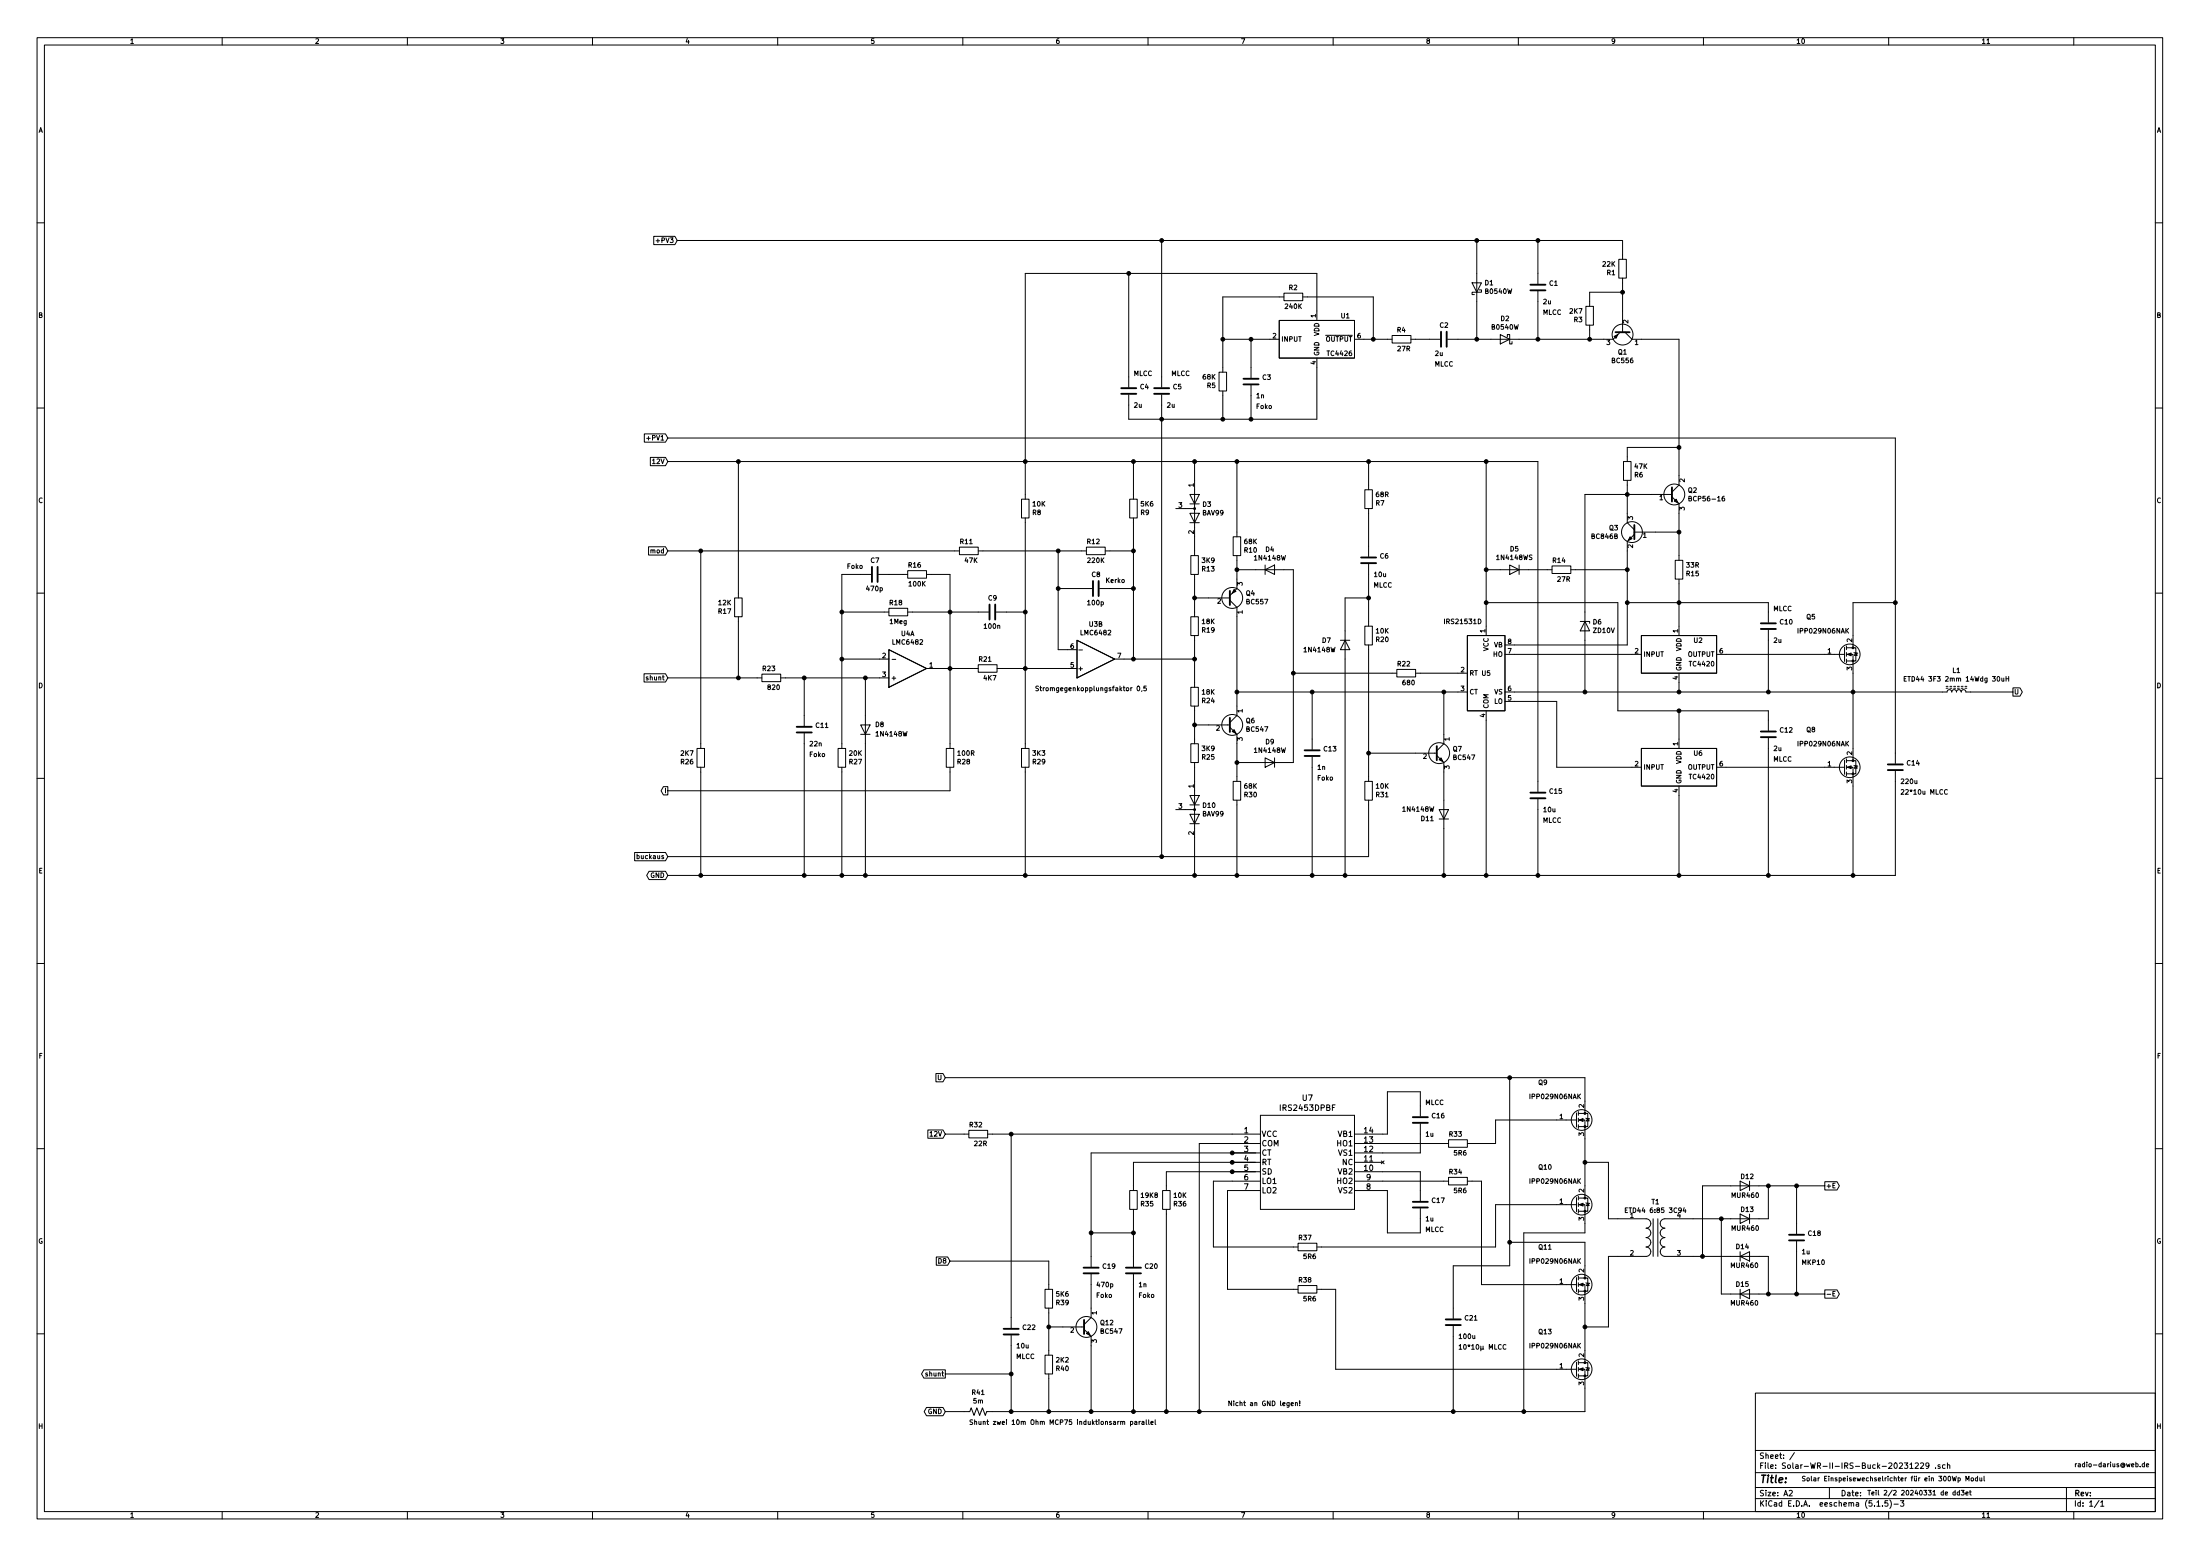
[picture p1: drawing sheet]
<svg xmlns="http://www.w3.org/2000/svg" width="594mm" height="420mm" viewBox="0 0 594 420" stroke-linecap="round" stroke-linejoin="round" font-family="sans-serif">
<g fill="none" stroke="#000" stroke-width=".27">
<path d="M10 10.2h574v400h-574zM12 12.2h570v396h-570zM60 10.2v2M110 10.2v2M160 10.2v2M210 10.2v2M260 10.2v2M310 10.2v2M360 10.2v2M410 10.2v2M460 10.2v2M510 10.2v2"/>
<path d="M536.5 11.8h.8M560 10.2v2M10 60.2h2M176.5 63.8h5.7l.7 1.1-.7 1.2h-5.7zM177.2 65h.9M182.9 64.9h255.2v5.1M304.8 73.8v30.8M313.7 64.9v39.7M346.7 79.2h5.1v2h-5.1zM397.5 76.4h2.5l-1.2 2.5zM398.8 64.9v26.7M399.4 78.3h.6v.6h-2.5v.6h.6"/>
<path d="M415.3 64.9v11.7M415.3 78.7v12.9M437.1 70h2.1v5.1h-2.1zM438.1 75.1v14.6M438.1 78.9h-8.8v3.8M582 60.2h2M330.2 91.6h15.2M337.8 91.6v10.4M345.4 86.5h20.4v10.2h-20.4zM346.7 80.2h-16.5v20.3M351.8 80.2h19v11.4M355.6 96.7v16.5h-50.8v-6.6"/>
<path d="M355.6 86.5v-12.7h-78.7v61M365.8 91.6h10.1M375.9 90.6h5.1v2h-5.1zM381 91.6h7.9M405.1 90.3l2.6 1.3-2.6 1.3zM407 91v-.7h.7v2.6h.6v-.7M428.2 82.7h2.1v5.1h-2.1zM429.3 87.8v3.8M437.5 89.7l-1.9 1.9h-44.7M438.8 89.7l1.9 1.9h12.7v39.4l-1.9 1.9M10 110.2h2M174 117.2h5.7l.6 1.1-.6 1.1h-5.7z"/>
<path d="M174.6 118.4h1M180.3 118.3h331.5v87.9M313.7 106.6v124.7M329.2 100.5h2v5.1h-2zM330.2 105.6v7.6M337.8 104.1v9.1M582 110.2h2M175.6 123.5h4.1l.6 1.1-.6 1.1h-4.1zM180.3 124.6h235v89.2M199.4 124.6v36.9M275.8 134.8h2.1v5.1h-2.1zM276.9 139.9v62.2"/>
<path d="M305.1 134.8h2v5.1h-2zM306.1 124.6v10.2M306.1 139.9v38.1M317.5 137.3h5.1M321.3 136.1h2.5M321.3 133.5h2.5l-1.2 2.6zM321.3 138.6h2.5l-1.2 2.5zM322.6 124.6v25.4M334 124.6v20.3M368.6 132.2h2v5.1h-2zM369.6 124.6v7.6M369.6 137.3v13"/>
<path d="M401.3 124.6v47M438.4 124.6h2v5.1h-2zM439.4 129.7v11.4l1.9 1.9M451.5 134.2l1.9 1.9v15.2M451.5 133.5h-23.5v53.4M453.4 120.8h-14v3.8M456.1 134.6h.5l.1-.5-.6-.1v1.3h.4l.3-.5-.3-.2M465.6 134l-.5 .3-.1 .7 .3 .3 .4-.2v-.4l-.2-.2-.5 .2M175.1 147.6h4.6l.6 1.2-.6 1.1h-4.6zM180.3 148.8h78.8M189.2 148.8v53.3M235.2 155.1h-7.9v47"/>
<path d="M237.2 155.1h7.9M245.1 154.1h5.1v2h-5.1zM250.2 155.1h6.3v47M259.1 147.7h5.1v2.1h-5.1zM264.2 148.8h29.2M285.7 148.8v26.6h5.1M285.7 158.9h9.2M293.4 147.7h5v2.1h-5zM296.9 158.9h9.2M298.4 148.8h7.7M321.3 141.1h2.5M321.6 150h2v5.1h-2z"/>
<path d="M322.6 155.1v11.4M333 144.9h2v5.1h-2zM334 150v8.9l-1.9 1.9M334 153.8h15.2v52.1h-15.2M341.6 153.8l2.6-1.2v2.5zM341.6 152.6v2.5M369.6 152.3v16.8M401.3 153.8h17.8M407.7 152.6l2.5 1.2-2.5 1.3zM410.2 152.6v2.5M419.1 152.8h5.1v2.1h-5.1zM424.2 153.8h15.2"/>
<path d="M441.3 144.3l-1.9 1.9v28h-33M441.3 143.7h12.1M452.4 151.3h2v5.1h-2zM453.4 156.4v15.2M10 160.2h2M198.4 161.5h2v5h-2zM199.4 166.5v16.5M227.3 178h12.7M227.3 165.3h12.7M240 164.3h5.1v2h-5.1zM240 175.4l10.2 5.1-10.2 5.1zM240.9 178h1"/>
<path d="M245.1 165.3h21.9M264.2 179.5h5v2h-5zM269 165.3h7.9M290.8 172.9l10.2 5.1-10.2 5zM291.3 175.5h1M301 178h21.6M321.6 166.5h2v5.1h-2zM322.6 161.5h9.5M322.6 171.6v14M332.1 162.1l1.9 1.9v29.2l-1.9 1.9M361.9 172.9h2.6M363.2 172.9l1.3 2.5h-2.6z"/>
<path d="M368.6 169.1h2v5.1h-2zM369.6 174.2v36.8M369.6 161.5h-6.4v74.9M396.2 171.6h10.2v20.3h-10.2zM401.3 162.7h35.6v29.2h40.6v5.4M406.4 176.7h36.8M426.7 167.8h2.6v.5M428 167.8l1.3 2.5h-2.6zM439.4 162.7h38.1v5.4M443.2 171.6h20.3v10.2h-20.3zM463.5 176.7h34.6M477.5 170.1v16.8"/>
<path d="M498.1 174.8v3.8M498.6 176.7h1.8v28.7M498.6 174.9h2.5v3.6h-2.5M498.6 174.4v1M498.6 176.2v1M498.6 178v1M500.6 176.2l1 .2M501.1 176.3l.4 .7h-.7zM511.8 162.7h-11.4v12.2M582 160.2h2M173.9 181.9h5.8l.6 1.1-.6 1.2h-5.8zM180.3 183h25.4"/>
<path d="M205.7 182h5.1v2.1h-5.1zM210.8 183h29.2M217.2 183v13M217.2 198v38.4M232.4 195.7h2.5l-1.2 2.6zM232.4 198.3h2.5M233.7 183v53.4M250.2 180.5h14M269.2 180.5h21.6M305.4 185.7v.8M305.7 185.7l-.3 .2M307.2 185.4l.1-.1a.62 .62 0 0 1 .5 .6 .62 .62 0 0 1-.6 .6l-.2-.5z"/>
<path d="M308.4 186.5l-.1 .2M309.5 185.3h-.6v.6h.6v.5h-.6M321.6 185.6h2v5.1h-2zM322.6 195.7h9.5M322.6 190.7v10.1M332.1 196.4l1.9 1.9v12.7M334 186.9h62.2M349.2 181.8h28M354.3 186.9v15.5M377.2 180.8h5.1v2h-5.1zM382.3 181.8h13.9M389.9 186.9v13.9l-1.9 1.9"/>
<path d="M401.3 191.9v44.5M406.4 186.9h119.4l.2-.5 .3-.2 .6 .2 .1 .5 .2-.5 .4-.2 .5 .2 .2 .5 .2-.5 .4-.2 .5 .2 .2 .5 .2-.5 .3-.2 .6 .2 .2 .5h12.7M406.4 189.4h14v17.8h22.8M453.4 181.8v5.1M453.4 191.9v10.2M477.5 199.3v37.1M514.2 183.3h.4M514.8 182.7h-.6v1.2h.6M515.2 182.7h.7M525.5 185.8h.5M525.5 185.3h.5M526.5 185.8h.5"/>
<path d="M526.5 185.3h.5M527.6 185.8h.5M527.6 185.3h.5M528.6 185.8h.5M528.6 185.3h.5M529.6 185.8h.5M529.6 185.3h.5M530.6 185.8h.5M530.6 185.3h.5M540.6 183.1v.8l.5-.1M541.1 183.1v.8M541.7 183.3h.7"/>
<path d="M541.7 182.7v1.2M542.4 182.7v1.2M543.6 185.7h1.9l.6 1.2-.6 1.1h-1.9zM10 210.2h2M179.1 212.4h1.2v2.2h-1.2l-.6-1.1zM188.2 202.1h2v5.1h-2zM189.2 207.2v29.2M226.3 202.1h2v5.1h-2zM227.3 207.2v29.2M255.5 202.1h2.1v5.1h-2.1zM256.5 207.2v6.3h-76.2M275.8 202.1h2.1v5.1h-2.1z"/>
<path d="M276.9 207.2v29.2M317.5 218.6h5.1M321.3 217.3h2.5M321.3 214.8h2.5l-1.2 2.5zM321.3 219.9h2.5l-1.2 2.5zM321.6 200.8h2v5.1h-2zM322.6 205.9v30.5M333 211h2v5.1h-2zM334 216.1v20.3M341.6 204.6l2.6 1.3-2.6 1.3zM344.2 204.6v2.6M354.3 204.4v32"/>
<path d="M368.6 211h2v5.1h-2zM369.6 216.1v15.2h-189.3M369.6 203.4h18.4M388 204l1.9 1.9v30.5M388.6 218.6h2.6l-1.3 2.5zM415.3 215.8v20.6M443.2 202.1h20.3v10.2h-20.3zM453.4 212.3v24.1M463.5 207.2h34.6M498.1 205.3v3.8M498.6 207.2h1.8v29.2M498.6 205.4h2.5v3.6h-2.5"/>
<path d="M498.6 204.9v1M498.6 206.7v1M498.6 208.4v1.1M500.6 206.7l1 .2M501.1 206.8l.4 .6h-.7zM511.8 208.2v28.2h-331.5M525.9 213.3a.56 .56 0 0 0-.8 .5 .56 .56 0 0 0 .8 .5M582 210.2h2M171.4 230.2h8.3l.6 1.1-.6 1.1h-8.3zM175.3 235.3h4.4l.6 1.1-.6 1.1h-4.4l-.7-1.1zM321.3 222.4h2.5M388.6 221.1h2.6"/>
<path d="M10 260.2h2M582 260.2h2M252.7 289.9h1.9l.7 1.1-.7 1.1h-1.9zM255.3 291h172.7v9.7M407.7 291v50.8h-15.3v14.2M10 310.2h2M250.5 305.1h4.1l.7 1.1-.7 1.2h-4.1zM255.3 306.2h6.3M261.6 305.2h5.1v2.1h-5.1zM266.7 306.2h73.7M273 306.2v52.4M340.4 313.9h-34.3v7.6"/>
<path d="M340.4 311.3h-45.8v30.8M340.4 318.9h-12.7v17.8h22.8M340.4 301.2h25.4v25.4h-25.4zM340.4 316.4h-25.4v5.1M340.4 308.8h-16.6v72.4M365.8 318.9h25.4M365.8 316.4h17.7v7.9M365.8 313.9h7.6M365.8 308.8h25.4M373 313.5l.8 .7M373.8 313.5l-.8 .7M383.5 301.4v-6.6h-8.9v11.4h-8.8"/>
<path d="M383.5 303.4v7.9h-17.7M391.2 317.9h5v2.1h-5zM391.2 307.8h5v2h-5zM396.2 318.9h3.8v28h25.7M425.7 300.5v3.8M425.7 302.4h-21.8v6.4h-7.7M426.2 302.4h1.8v21.1M426.2 300.7h2.6v3.5h-2.6M426.2 300.1v1.1M426.2 301.9v1M426.2 303.7v1M428 313.9h6.3v15.2h10.2a1.27 1.27 0 0 1 1.3 1.3 1.27 1.27 0 0 1-1.3 1.2 1.27 1.27 0 0 1 1.3 1.3 1.27 1.27 0 0 1-1.3 1.3 1.27 1.27 0 0 1 1.3 1.2 1.27 1.27 0 0 1-1.3 1.3 1.27 1.27 0 0 1 1.3 1.3 1.27 1.27 0 0 1-1.3 1.3h-10.2v19h-6.3"/>
<path d="M428.2 301.9l1.1 .3M428.8 302l.3 .7h-.7zM469.9 318.9l2.5 1.3-2.5 1.3zM472.4 318.9v2.6M492.8 319.1h3.3l.6 1.1-.6 1.1h-3.3zM582 310.2h2M252.8 339.4h3.1l.6 1.1-.6 1.1h-3.1zM294.6 332.9h11.5M305.1 321.5h2v5.1h-2zM306.1 326.6v15.5M313.9 321.5h2.1v5.1h-2.1zM315 326.6v54.6"/>
<path d="M340.4 321.5h-8.9v26.6h19M350.5 335.7h5.1v2h-5.1zM365.8 321.5h8.8v11.4h8.9v-6.6M407.7 335.4h20.3v9.7M425.7 323.4v3.8M425.7 325.3h-21.8v11.4h-48.3M426.2 325.3h1.8v7.6h-16.5v48.3M426.2 323.5h2.6v3.6h-2.6M426.2 323v1M426.2 324.8v1M426.2 326.6v1M428.2 324.8l1.1 .2"/>
<path d="M428.8 324.9l.3 .6h-.7zM438.9 326.8h.4M439.5 326.2h-.6v1.2h.6M446.4 329.1v10.2M447.7 329.1v10.2M454.8 326.1l-.3 .9h.8M455.1 326.6v.8M464.8 329.1v20.3h28M469.9 327.8l2.5 1.3-2.5 1.3zM469.9 339.3l2.5-1.3v2.5zM469.9 338v2.5M472.4 327.8v2.6"/>
<path d="M477.5 320.2v8.9h-27.9a1.27 1.27 0 0 0-1.3 1.3 1.27 1.27 0 0 0 1.3 1.2 1.27 1.27 0 0 0-1.3 1.3 1.27 1.27 0 0 0 1.3 1.3 1.27 1.27 0 0 0-1.3 1.2 1.27 1.27 0 0 0 1.3 1.3 1.27 1.27 0 0 0-1.3 1.3 1.27 1.27 0 0 0 1.3 1.3h27.9v10.1M485.1 320.2v13M485.1 335.2v14.2M492.8 320.2h-33.1v19.1M256.5 340.5h26.7v7.6M282.2 348.1h2v5.1h-2zM283.2 358.3h9.5M283.2 353.2v12.7M292.7 358.9l1.9 1.9v20.4M294.6 344.1v11.7l-1.9 1.9M306.1 344.1v37.1M350.5 347.1h5.1v2.1h-5.1z"/>
<path d="M355.6 348.1h5.1v21.6h65M392.4 358.1v23.1M425.7 345v3.8M426.2 346.9h1.8v21.1M426.2 345.1h2.6v3.6h-2.6M426.2 344.6v1M426.2 346.4v1M426.2 348.1v1.1M428.2 346.4l1.1 .2M428.8 346.5l.3 .6h-.7zM469.9 349.4l2.5-1.3v2.6zM469.9 348.1v2.6"/>
<path d="M492.8 348.3h3.3l.6 1.1-.6 1.1h-3.3zM493.4 349.5h1M494.9 349.3h.5M495.6 348.7h-.7v1.3h.7M10 360.2h2M249.5 369.9h5.8v2.2h-5.8l-.7-1.1zM255.3 371h17.7M273 360.6v20.6M282.2 365.9h2v5.1h-2zM283.2 371v10.2M348.6 379.1l.6-.1v-.2l-.6 .1 .1 .6h.5M349.8 378.9l.5-.1v.8"/>
<path d="M349.8 378.7v.9M351 379.4v.2M351 378.3v.8M405.4 363.2a.56 .56 0 0 0-.8 .5 .56 .56 0 0 0 .8 .5M406.7 363.2a.56 .56 0 0 0-.8 .5 .56 .56 0 0 0 .8 .5M425.7 367.8v3.8M426.2 369.7h1.8v11.5h-161.6l-.3 1-.8-2-.8 2-.7-2-.8 2-.7-2-.4 1h-6.6M426.2 368h2.6v3.5h-2.6M426.2 367.5v1M426.2 369.2v1M426.2 371v1M428.2 369.2l1.1 .3"/>
<path d="M428.8 369.4l.3 .6h-.7zM474 376.2h108v32h-108zM582 360.2h2M250.2 380.1h4.4l.7 1.1-.7 1.1h-4.4l-.6-1.1zM302.6 383.9h.5l.1 .7M303.2 384l.5-.1v.7M305.3 383.9l.3-.1 .3 .2-.1 .6h-.5M305.3 383.8v1.3M306.4 383.9h.5l.1 .7M307 384.1l-.6 .2v.3h.6M307.6 383.8v.8M307.9 383.8l-.3 .2"/>
<path d="M308.4 383.9h.5v.7M308.9 384.1l-.6 .2 .2 .3h.4M309.5 383.4v1.1l.2 .1M310.2 383.4v1.1l.2 .1M310.8 384.2l.6-.1-.1-.2-.5 .1v.6h.5M311.9 383.4v1.1l.2 .1M474 397.7h108M474 391.7h108M484.6 392.2l-1.3 2M514.2 395h1l-.5 .6 .4 .1v.7h-.9M515.7 395.4l.5-.4v1.5M515.7 396.5h.9"/>
<path d="M517.2 395.2l.6-.2 .2 .4-.9 1.1h.9M518.6 395.2l.6-.2 .3 .4-1 1.1h1M520.9 395.6l-.3 .4-.4-.1-.1-.7 .5-.2 .3 .3-.2 1.1-.5 .1M522.7 396.4v.1M523.9 395.6l-.4-.1-.2 .2 .1 .3 .5 .1v.3h-.6M525.2 395.6l-.4-.1-.3 .3 .1 .6h.6M525.9 395.6h.5l.1 .9M525.9 395v1.5M527.2 398.6l.3 1.3 .2-.9 .3 .9 .3-1.3M528.8 399.1h.3l.3 .2-.2 .5h-.4M528.8 399.1v1.2M530.9 399.9v-1.3l.4 .9 .4-.9v1.3"/>
<path d="M532.3 399.2h.6l-.1 .6h-.5zM534 399.1h-.3l-.3 .2 .1 .5h.5M534 398.6v1.3M534.6 399.1l.1 .7h.5M535.2 399.1v.8M535.8 398.6v1.1l.1 .2M577.9 396v.1M579.1 395.3l-.4-.1-.2 .3 .1 .5h.5M579.1 394.8v1.3M579.6 395.6l.6-.1v-.2l-.6 .1 .1 .6h.5M60 408.2v2M110 408.2v2"/>
<path d="M160 408.2v2M210 408.2v2M260 408.2v2M310 408.2v2M360 408.2v2M410 408.2v2M460 408.2v2M474 404.7h108M474 401.7h108M483.1 402.6l.6-.2 .3 .5-.9 1h.9M494 401.7v3M506.8 405.7l.5-.5v1.5"/>
<path d="M506.8 406.7h.9M508.3 406.6v.1M509.8 405.2h-.8v.7h.7l.1 .7h-.8M510 408.2v2M510.3 405a1.71 1.71 0 0 1 0 2.3M511.5 406.2h1.1M513.2 405.2h.9l-.5 .6 .4 .1v.7h-.8M528 402.9h-.4l-.2 .2 .1 .5h.5M528 402.4v1.3M529.1 402.9h-.3l-.3 .2 .1 .5h.5M529.1 402.4v1.3M529.6 402.4h.8l-.5 .5 .4 .1v.6h-.7"/>
<path d="M530.9 403.3l.6-.1-.1-.3-.5 .1v.6h.5M531.8 402.9h.5M532 402.4v1.1l.3 .2M536.5 409.7h.8M558 401.7v6.5M560 408.2v2M566.8 405.1l-1.2 2M567.3 405.7l.4-.5v1.5M567.3 406.7h.8"/>
<circle cx="438.1" cy="90.3" r="2.82"/>
<circle cx="452.1" cy="133.5" r="2.82"/>
<circle cx="440.7" cy="143.7" r="2.82"/>
<circle cx="332.7" cy="161.5" r="2.82"/>
<circle cx="499.5" cy="176.7" r="2.79"/>
<circle cx="332.7" cy="195.7" r="2.82"/>
<circle cx="388.6" cy="203.4" r="2.82"/>
<circle cx="499.5" cy="207.2" r="2.79"/>
<circle cx="427.1" cy="302.4" r="2.79"/>
<circle cx="427.1" cy="325.3" r="2.79"/>
<circle cx="293.4" cy="358.3" r="2.82"/>
<circle cx="427.1" cy="346.9" r="2.79"/>
<circle cx="427.1" cy="369.7" r="2.79"/>
</g>
<g fill="none" stroke="#000" stroke-width=".51">
<path d="M413.3 78.4h4M413.3 76.9h4M389.1 89.6v4M390.7 89.6v4M436.2 89.7h3.9M302.8 106.3h4M302.8 104.8h4M311.7 106.3h4M311.7 104.8h4M335.8 103.8h4.1M335.8 102.3h4.1M451.5 131.6v3.8"/>
<path d="M235.5 153.1v4M237 153.1v4M295.1 156.9v4.1M296.7 156.9v4.1M332.1 159.6v3.8M367.5 152.1h4.1M367.5 150.5h4.1M441.3 141.8v3.8M267.2 163.2v4.1M268.7 163.2v4.1M475.5 169.8h4.1M475.5 168.3h4.1"/>
<path d="M215.1 197.8h4.1M215.1 196.3h4.1M332.1 193.8v3.9M475.5 199.1h4.1M475.5 197.5h4.1M352.3 204.1h4.1M352.3 202.6h4.1M388 201.5v3.8M413.3 215.6h4M413.3 214h4M509.8 207.9h4M509.8 206.4h4"/>
<path d="M381.5 303.2h4.1M381.5 301.7h4.1M381.5 326.1h4.1M381.5 324.5h4.1M483.1 334.9h4.1M483.1 333.4h4.1M271 358.8h4.1M292.6 343.8h4.1M292.6 342.3h4.1M292.7 356.4v3.8M304 343.8h4.1M304 342.3h4.1"/>
<path d="M390.4 357.8h4.1M390.4 356.3h4.1M271 360.3h4.1"/>
</g>
<g fill="#000" stroke="#000" stroke-width=".27">
<path d="M435.9 90.8l1-.5-.5 1.1zM452.1 135.3l.5-.5 .5 1zM333.2 159.2l.6 .5-1.1 .5zM440.2 144.9l.5 .6-1 .5zM498.9 176.7l1-.4v.8zM332.7 197.5l.5-.5 .6 1zM388.6 205.1l.5-.5 .5 1.1zM498.9 207.2l1-.4v.8zM426.5 302.4l1-.4v.8zM426.5 325.3l1-.4v.8zM426.5 346.9l1-.4v.8zM293.9 359.6l.5 1-1-.5z"/>
<path d="M426.5 369.7l1-.3v.7z"/>
<circle cx="304.8" cy="73.8" r=".51"/>
<circle cx="313.7" cy="64.9" r=".51"/>
<circle cx="398.8" cy="64.9" r=".51"/>
<circle cx="415.3" cy="64.9" r=".51"/>
<circle cx="438.1" cy="78.9" r=".51"/>
<circle cx="330.2" cy="91.6" r=".51"/>
<circle cx="337.8" cy="91.6" r=".51"/>
<circle cx="370.8" cy="91.6" r=".51"/>
<circle cx="398.8" cy="91.6" r=".51"/>
<circle cx="415.3" cy="91.6" r=".51"/>
<circle cx="429.3" cy="91.6" r=".51"/>
<circle cx="313.7" cy="113.2" r=".51"/>
<circle cx="330.2" cy="113.2" r=".51"/>
<circle cx="337.8" cy="113.2" r=".51"/>
<circle cx="199.4" cy="124.6" r=".51"/>
<circle cx="276.9" cy="124.6" r=".51"/>
<circle cx="306.1" cy="124.6" r=".51"/>
<circle cx="322.6" cy="124.6" r=".51"/>
<circle cx="322.6" cy="137.3" r=".25"/>
<circle cx="334" cy="124.6" r=".51"/>
<circle cx="369.6" cy="124.6" r=".51"/>
<circle cx="401.3" cy="124.6" r=".51"/>
<circle cx="439.4" cy="133.5" r=".51"/>
<circle cx="453.4" cy="120.8" r=".51"/>
<circle cx="189.2" cy="148.8" r=".51"/>
<circle cx="285.7" cy="158.9" r=".51"/>
<circle cx="285.7" cy="148.8" r=".51"/>
<circle cx="306.1" cy="158.9" r=".51"/>
<circle cx="306.1" cy="148.8" r=".51"/>
<circle cx="334" cy="153.8" r=".51"/>
<circle cx="401.3" cy="153.8" r=".51"/>
<circle cx="439.4" cy="153.8" r=".51"/>
<circle cx="453.4" cy="143.7" r=".51"/>
<circle cx="227.3" cy="165.3" r=".51"/>
<circle cx="227.3" cy="178" r=".51"/>
<circle cx="256.5" cy="165.3" r=".51"/>
<circle cx="276.9" cy="165.3" r=".51"/>
<circle cx="306.1" cy="178" r=".51"/>
<circle cx="322.6" cy="161.5" r=".51"/>
<circle cx="322.6" cy="178" r=".51"/>
<circle cx="369.6" cy="161.5" r=".51"/>
<circle cx="401.3" cy="162.7" r=".51"/>
<circle cx="439.4" cy="162.7" r=".51"/>
<circle cx="453.4" cy="162.7" r=".51"/>
<circle cx="500.4" cy="178.5" r=".25"/>
<circle cx="500.4" cy="174.9" r=".25"/>
<circle cx="511.8" cy="162.7" r=".51"/>
<circle cx="199.4" cy="183" r=".51"/>
<circle cx="217.2" cy="183" r=".51"/>
<circle cx="233.7" cy="183" r=".51"/>
<circle cx="256.5" cy="180.5" r=".51"/>
<circle cx="276.9" cy="180.5" r=".51"/>
<circle cx="322.6" cy="195.7" r=".51"/>
<circle cx="334" cy="186.9" r=".51"/>
<circle cx="349.2" cy="181.8" r=".51"/>
<circle cx="354.3" cy="186.9" r=".51"/>
<circle cx="389.9" cy="186.9" r=".51"/>
<circle cx="428" cy="186.9" r=".51"/>
<circle cx="453.4" cy="191.9" r=".51"/>
<circle cx="453.4" cy="186.9" r=".51"/>
<circle cx="477.5" cy="186.9" r=".51"/>
<circle cx="500.4" cy="186.9" r=".51"/>
<circle cx="322.6" cy="218.6" r=".25"/>
<circle cx="334" cy="205.9" r=".51"/>
<circle cx="369.6" cy="203.4" r=".51"/>
<circle cx="500.4" cy="205.4" r=".25"/>
<circle cx="500.4" cy="209" r=".25"/>
<circle cx="189.2" cy="236.4" r=".51"/>
<circle cx="217.2" cy="236.4" r=".51"/>
<circle cx="227.3" cy="236.4" r=".51"/>
<circle cx="233.7" cy="236.4" r=".51"/>
<circle cx="276.9" cy="236.4" r=".51"/>
<circle cx="313.7" cy="231.3" r=".51"/>
<circle cx="322.6" cy="236.4" r=".51"/>
<circle cx="334" cy="236.4" r=".51"/>
<circle cx="354.3" cy="236.4" r=".51"/>
<circle cx="363.2" cy="236.4" r=".51"/>
<circle cx="389.9" cy="236.4" r=".51"/>
<circle cx="401.3" cy="236.4" r=".51"/>
<circle cx="415.3" cy="236.4" r=".51"/>
<circle cx="453.4" cy="236.4" r=".51"/>
<circle cx="477.5" cy="236.4" r=".51"/>
<circle cx="500.4" cy="236.4" r=".51"/>
<circle cx="407.7" cy="291" r=".51"/>
<circle cx="273" cy="306.2" r=".51"/>
<circle cx="332.7" cy="316.4" r=".51"/>
<circle cx="332.7" cy="311.3" r=".51"/>
<circle cx="332.7" cy="313.9" r=".51"/>
<circle cx="428" cy="313.9" r=".51"/>
<circle cx="428" cy="304.2" r=".25"/>
<circle cx="428" cy="300.7" r=".25"/>
<circle cx="294.6" cy="332.9" r=".51"/>
<circle cx="306.1" cy="332.9" r=".51"/>
<circle cx="407.7" cy="335.4" r=".51"/>
<circle cx="428" cy="327.1" r=".25"/>
<circle cx="428" cy="323.5" r=".25"/>
<circle cx="459.7" cy="339.3" r=".51"/>
<circle cx="464.8" cy="329.1" r=".51"/>
<circle cx="477.5" cy="320.2" r=".51"/>
<circle cx="485.1" cy="320.2" r=".51"/>
<circle cx="283.2" cy="358.3" r=".51"/>
<circle cx="428" cy="358.3" r=".51"/>
<circle cx="428" cy="348.7" r=".25"/>
<circle cx="428" cy="345.1" r=".25"/>
<circle cx="477.5" cy="349.4" r=".51"/>
<circle cx="485.1" cy="349.4" r=".51"/>
<circle cx="273" cy="371" r=".51"/>
<circle cx="428" cy="368" r=".25"/>
<circle cx="428" cy="371.5" r=".25"/>
<circle cx="273" cy="381.2" r=".51"/>
<circle cx="283.2" cy="381.2" r=".51"/>
<circle cx="294.6" cy="381.2" r=".51"/>
<circle cx="306.1" cy="381.2" r=".51"/>
<circle cx="315" cy="381.2" r=".51"/>
<circle cx="323.8" cy="381.2" r=".51"/>
<circle cx="392.4" cy="381.2" r=".51"/>
<circle cx="411.5" cy="381.2" r=".51"/>
</g>
<text font-size="2.8" x="475" y="400.4">Title:</text>
<g font-size="2.1">
<text x="346" y="299.9">IRS2453DPBF</text>
<text x="351.7" y="297.2">U7</text>
<text x="336" y="306">1</text>
<text x="368.4" y="306">14</text>
<text x="336" y="308.5">2</text>
<text x="336" y="311.1">3</text>
<text x="340.6" y="307">VCC</text>
<text x="340.6" y="309.5">COM</text>
<text x="361.2" y="309.5">HO1</text>
<text x="361.4" y="307">VB1</text>
<text x="368.4" y="311.1">12</text>
<text x="368.4" y="308.5">13</text>
<text x="336" y="313.6">4</text>
<text x="336" y="316.1">5</text>
<text x="340.6" y="312.1">CT</text>
<text x="340.6" y="314.6">RT</text>
<text x="340.6" y="317.1">SD</text>
<text x="361.4" y="317.1">VB2</text>
<text x="361.6" y="312.1">VS1</text>
<text x="362.5" y="314.6">NC</text>
<text x="368.4" y="316.1">10</text>
<text x="368.4" y="313.6">11</text>
<text x="336" y="318.7">6</text>
<text x="336" y="321.2">7</text>
<text x="340.6" y="319.7">LO1</text>
<text x="340.6" y="322.2">LO2</text>
<text x="361.2" y="319.7">HO2</text>
<text x="361.6" y="322.2">VS2</text>
<text x="369" y="321.2">8</text>
<text x="369" y="318.7">9</text>
<text x="475" y="393.9">Sheet: /</text>
<text x="475" y="396.6">File: Solar-WR-II-IRS-Buck-20231229 .sch</text>
<text x="475" y="406.8">KiCad E.D.A. eeschema (5.1.5)-3</text>
<text x="475" y="404">Size: A2</text>
<text x="497" y="404">Date:</text>
<text x="560" y="404">Rev:</text>
<text x="560" y="406.8">Id: 1/1</text>
</g>
<g font-size="1.8">
<text x="35" y="11.8">1</text>
<text x="85" y="11.8">2</text>
<text x="135" y="11.8">3</text>
<text x="185" y="11.8">4</text>
<text x="235" y="11.8">5</text>
<text x="285" y="11.8">6</text>
<text x="335" y="11.8">7</text>
<text x="385" y="11.8">8</text>
<text x="435" y="11.8">9</text>
<text x="485" y="11.8">10</text>
<text x="535" y="11.8">11</text>
<text x="10.4" y="35.8">A</text>
<text x="582.4" y="35.8">A</text>
<text x="177.7" y="65.6">+PV3</text>
<text x="432.8" y="72">22K</text>
<text x="401" y="77">D1</text>
<text x="418.4" y="77.2">C1</text>
<text x="433.9" y="74.3">R1</text>
<text x="347.1" y="83.4">240K</text>
<text x="348.1" y="78.3">R2</text>
<text x="401.2" y="79.3">B0540W</text>
<text x="416.8" y="82.1">2u</text>
<text x="10.4" y="85.8">B</text>
<text x="355.3" y="85.7" transform="rotate(-90 355.3 85.7)">1</text>
<text x="362.2" y="85.9">U1</text>
<text x="377.3" y="89.8">R4</text>
<text x="388.8" y="88.5">C2</text>
<text x="403" y="89">B0540W</text>
<text x="405.3" y="86.7">D2</text>
<text x="416.6" y="85">MLCC</text>
<text x="423.9" y="84.7">2K7</text>
<text x="425" y="87">R3</text>
<text x="439.7" y="87.3" transform="rotate(-90 439.7 87.3)">2</text>
<text x="582.4" y="85.8">B</text>
<text x="343.7" y="91.4">2</text>
<text x="345.9" y="92.2">INPUT</text>
<text x="356.2" y="90.8" transform="rotate(-90 356.2 90.8)">VDD</text>
<text x="358" y="92.2">OUTPUT</text>
<text x="366.5" y="91.4">6</text>
<text x="377.4" y="94.8">27R</text>
<text x="433.9" y="93.1">3</text>
<text x="437" y="95.7">Q1</text>
<text x="441.5" y="93.1">1</text>
<text x="306.1" y="101.5">MLCC</text>
<text x="316.2" y="101.5">MLCC</text>
<text x="355.3" y="98.4" transform="rotate(-90 355.3 98.4)">4</text>
<text x="356.2" y="96.2" transform="rotate(-90 356.2 96.2)">GND</text>
<text x="358.6" y="96.1">TC4426</text>
<text x="387.3" y="99">MLCC</text>
<text x="387.6" y="96.1">2u</text>
<text x="435.4" y="98">BC556</text>
<text x="307.9" y="105.1">C4</text>
<text x="316.8" y="105.1">C5</text>
<text x="324.9" y="102.5">68K</text>
<text x="326" y="104.8">R5</text>
<text x="339.3" y="107.5">1n</text>
<text x="340.9" y="102.6">C3</text>
<text x="306.3" y="110.1">2u</text>
<text x="315.2" y="110.1">2u</text>
<text x="339.1" y="110.4">Foko</text>
<text x="175.2" y="118.9">+PV1</text>
<text x="176.4" y="125.3">12V</text>
<text x="322.3" y="131.5" transform="rotate(-90 322.3 131.5)">1</text>
<text x="441.4" y="128.9">R6</text>
<text x="441.5" y="126.6">47K</text>
<text x="454.9" y="130.2" transform="rotate(-90 454.9 130.2)">2</text>
<text x="10.4" y="135.8">C</text>
<text x="278.9" y="136.7">10K</text>
<text x="308.1" y="136.7">5K6</text>
<text x="318.3" y="137.1">3</text>
<text x="324.8" y="136.8">D3</text>
<text x="371.6" y="136.5">R7</text>
<text x="371.6" y="134.2">68R</text>
<text x="448.1" y="135">1</text>
<text x="454.9" y="137.8" transform="rotate(-90 454.9 137.8)">3</text>
<text x="455.9" y="133">Q2</text>
<text x="456.8" y="135.3">BCP56-16</text>
<text x="582.4" y="135.8">C</text>
<text x="278.8" y="139.1">R8</text>
<text x="308.1" y="139.1">R9</text>
<text x="324.7" y="139.2">BAV99</text>
<text x="434.6" y="143.2">Q3</text>
<text x="440.9" y="140.4" transform="rotate(-90 440.9 140.4)">3</text>
<text x="175.8" y="149.4">mod</text>
<text x="259.3" y="146.9">R11</text>
<text x="293.6" y="146.9">R12</text>
<text x="322.3" y="144.2" transform="rotate(-90 322.3 144.2)">2</text>
<text x="336.1" y="149.2">R10</text>
<text x="336.1" y="146.9">68K</text>
<text x="341.8" y="149">D4</text>
<text x="407.8" y="148.9">D5</text>
<text x="429.9" y="145.5">BC846B</text>
<text x="440.9" y="148" transform="rotate(-90 440.9 148)">2</text>
<text x="443.7" y="145.2">1</text>
<text x="228.6" y="153.6">Foko</text>
<text x="235.2" y="152">C7</text>
<text x="245.4" y="153.3">R16</text>
<text x="260.6" y="152">47K</text>
<text x="293.8" y="152">220K</text>
<text x="294.8" y="155.8">C8</text>
<text x="324.6" y="154.3">R13</text>
<text x="324.6" y="152">3K9</text>
<text x="339" y="151.3">1N4148W</text>
<text x="371.2" y="155.8">10u</text>
<text x="372.7" y="150.8">C6</text>
<text x="404.4" y="151.2">1N4148WS</text>
<text x="419.4" y="152">R14</text>
<text x="455.4" y="155.6">R15</text>
<text x="455.4" y="153.3">33R</text>
<text x="234.1" y="159.6">470p</text>
<text x="245.5" y="158.3">100K</text>
<text x="298.4" y="157.4">Kerko</text>
<text x="335.5" y="158.1" transform="rotate(-90 335.5 158.1)">3</text>
<text x="336.5" y="160.8">Q4</text>
<text x="370.8" y="158.7">MLCC</text>
<text x="420.6" y="157.1">27R</text>
<text x="194.1" y="165.7">R17</text>
<text x="194.1" y="163.4">12K</text>
<text x="240.3" y="163.4">R18</text>
<text x="266.9" y="162.1">C9</text>
<text x="293.8" y="163.4">100p</text>
<text x="328.8" y="163">2</text>
<text x="335.5" y="165.8" transform="rotate(-90 335.5 165.8)">1</text>
<text x="336.7" y="163.2">BC557</text>
<text x="478.8" y="165">MLCC</text>
<text x="487.9" y="167.2">Q5</text>
<text x="240.3" y="168.5">1Meg</text>
<text x="243.4" y="171.7">U4A</text>
<text x="265.9" y="169.8">100n</text>
<text x="292" y="171.5">LMC6482</text>
<text x="294.2" y="169.2">U3B</text>
<text x="324.6" y="170.8">R19</text>
<text x="324.6" y="168.5">18K</text>
<text x="357.1" y="173.6">D7</text>
<text x="371.6" y="173.3">R20</text>
<text x="371.6" y="171">10K</text>
<text x="390.4" y="168.5">IRS21531D</text>
<text x="401.1" y="170.8" transform="rotate(-90 401.1 170.8)">1</text>
<text x="407.2" y="173.9">8</text>
<text x="430.2" y="168.6">D6</text>
<text x="430.3" y="170.9">ZD10V</text>
<text x="453.1" y="170.8" transform="rotate(-90 453.1 170.8)">1</text>
<text x="457.4" y="173.6">U2</text>
<text x="479" y="173.6">2u</text>
<text x="480.7" y="168.6">C10</text>
<text x="485.9" y="171">IPP029N06NAK</text>
<text x="500.1" y="173.4" transform="rotate(-90 500.1 173.4)">2</text>
<text x="238.3" y="177.7">2</text>
<text x="241.2" y="174.1">LMC6482</text>
<text x="264.4" y="178.7">R21</text>
<text x="289.1" y="175.2">6</text>
<text x="301.8" y="177.7">7</text>
<text x="352.3" y="176.1">1N4148W</text>
<text x="377.4" y="179.9">R22</text>
<text x="402" y="175.9" transform="rotate(-90 402 175.9)">VCC</text>
<text x="403.3" y="177.3">HO</text>
<text x="403.4" y="174.8">VB</text>
<text x="407.2" y="176.4">7</text>
<text x="441.5" y="176.4">2</text>
<text x="443.7" y="177.3">INPUT</text>
<text x="454" y="175.9" transform="rotate(-90 454 175.9)">VDD</text>
<text x="455.8" y="177.3">OUTPUT</text>
<text x="456.4" y="179.9">TC4420</text>
<text x="464.3" y="176.4">6</text>
<text x="493.5" y="176.4">1</text>
<text x="10.4" y="185.8">D</text>
<text x="174.7" y="183.7">shunt</text>
<text x="206" y="181.2">R23</text>
<text x="238.3" y="182.8">3</text>
<text x="240.5" y="183.7">+</text>
<text x="251" y="180.3">1</text>
<text x="265.7" y="183.7">4K7</text>
<text x="289.1" y="180.3">5</text>
<text x="291" y="181.1">+</text>
<text x="378.9" y="185">680</text>
<text x="394.5" y="181.5">2</text>
<text x="396.7" y="182.4">RT U5</text>
<text x="453.1" y="183.5" transform="rotate(-90 453.1 183.5)">4</text>
<text x="454" y="181.3" transform="rotate(-90 454 181.3)">GND</text>
<text x="500.1" y="181" transform="rotate(-90 500.1 181)">3</text>
<text x="516" y="184">ETD44 3F3 2mm 14Wdg 30uH</text>
<text x="527.3" y="181.7">L1</text>
<text x="582.4" y="185.8">D</text>
<text x="207.4" y="186.3">820</text>
<text x="279.4" y="186.6">Stromgegenkopplungsfaktor 0,5</text>
<text x="324.6" y="189.9">R24</text>
<text x="324.6" y="187.5">18K</text>
<text x="394.5" y="186.6">3</text>
<text x="396.7" y="187.5">CT</text>
<text x="402" y="191.4" transform="rotate(-90 402 191.4)">COM</text>
<text x="403.4" y="190">LO</text>
<text x="403.5" y="187.5">VS</text>
<text x="407.2" y="189.1">5</text>
<text x="407.2" y="186.6">6</text>
<text x="543.8" y="187.5">U</text>
<text x="220.4" y="196.5">C11</text>
<text x="236.4" y="196.3">D8</text>
<text x="328.4" y="197.3">2</text>
<text x="335.5" y="192.4" transform="rotate(-90 335.5 192.4)">1</text>
<text x="336.5" y="195.3">Q6</text>
<text x="336.7" y="197.6">BC547</text>
<text x="401.1" y="193.7" transform="rotate(-90 401.1 193.7)">4</text>
<text x="480.7" y="197.8">C12</text>
<text x="487.9" y="197.7">Q8</text>
<text x="218.8" y="201.5">22n</text>
<text x="236.8" y="198.8">1N4148W</text>
<text x="324.6" y="202.8">3K9</text>
<text x="335.5" y="200" transform="rotate(-90 335.5 200)">3</text>
<text x="339" y="203.3">1N4148W</text>
<text x="341.8" y="201">D9</text>
<text x="357.5" y="202.9">C13</text>
<text x="391.4" y="200" transform="rotate(-90 391.4 200)">1</text>
<text x="392.4" y="202.9">Q7</text>
<text x="453.1" y="201.3" transform="rotate(-90 453.1 201.3)">1</text>
<text x="479" y="202.8">2u</text>
<text x="485.9" y="201.5">IPP029N06NAK</text>
<text x="500.1" y="203.9" transform="rotate(-90 500.1 203.9)">2</text>
<text x="183.9" y="206.4">R26</text>
<text x="183.9" y="204.1">2K7</text>
<text x="218.4" y="204.4">Foko</text>
<text x="229.4" y="206.4">R27</text>
<text x="229.4" y="204.1">20K</text>
<text x="258.6" y="206.4">R28</text>
<text x="258.7" y="204.1">100R</text>
<text x="278.9" y="206.4">R29</text>
<text x="278.9" y="204.1">3K3</text>
<text x="324.6" y="205.1">R25</text>
<text x="355.8" y="207.9">1n</text>
<text x="384.3" y="204.9">2</text>
<text x="391.4" y="207.7" transform="rotate(-90 391.4 207.7)">3</text>
<text x="392.6" y="205.2">BC547</text>
<text x="441.5" y="206.9">2</text>
<text x="443.7" y="207.8">INPUT</text>
<text x="454" y="206.3" transform="rotate(-90 454 206.3)">VDD</text>
<text x="455.8" y="207.8">OUTPUT</text>
<text x="457.4" y="204.1">U6</text>
<text x="464.3" y="206.9">6</text>
<text x="478.8" y="205.7">MLCC</text>
<text x="493.5" y="206.9">1</text>
<text x="515" y="206.7">C14</text>
<text x="179.6" y="214.2">I</text>
<text x="322.3" y="212.7" transform="rotate(-90 322.3 212.7)">1</text>
<text x="336.1" y="215.3">R30</text>
<text x="336.1" y="212.9">68K</text>
<text x="355.6" y="210.7">Foko</text>
<text x="371.6" y="215.3">R31</text>
<text x="371.6" y="212.9">10K</text>
<text x="418.5" y="214.3">C15</text>
<text x="453.1" y="214" transform="rotate(-90 453.1 214)">4</text>
<text x="454" y="211.8" transform="rotate(-90 454 211.8)">GND</text>
<text x="456.4" y="210.4">TC4420</text>
<text x="500.1" y="211.5" transform="rotate(-90 500.1 211.5)">3</text>
<text x="513.1" y="214.5">22*10u MLCC</text>
<text x="513.5" y="211.7">220u</text>
<text x="318.3" y="218.4">3</text>
<text x="324.7" y="220.4">BAV99</text>
<text x="324.9" y="218.1">D10</text>
<text x="379" y="219.2">1N4148W</text>
<text x="383.8" y="221.7">D11</text>
<text x="416.9" y="219.3">10u</text>
<text x="322.3" y="225.4" transform="rotate(-90 322.3 225.4)">2</text>
<text x="416.6" y="222.2">MLCC</text>
<text x="172.4" y="231.9">buckaus</text>
<text x="10.4" y="235.8">E</text>
<text x="175.6" y="237">GND</text>
<text x="582.4" y="235.8">E</text>
<text x="10.5" y="285.8">F</text>
<text x="582.5" y="285.8">F</text>
<text x="253.2" y="291.6">U</text>
<text x="415.5" y="293">Q9</text>
<text x="384.8" y="298.4">MLCC</text>
<text x="413.5" y="296.8">IPP029N06NAK</text>
<text x="427.7" y="299.1" transform="rotate(-90 427.7 299.1)">2</text>
<text x="261.9" y="304.4">R32</text>
<text x="386.7" y="301.9">C16</text>
<text x="421.2" y="302.2">1</text>
<text x="251.3" y="306.9">12V</text>
<text x="263.1" y="309.5">22R</text>
<text x="385" y="306.9">1u</text>
<text x="391.4" y="306.9">R33</text>
<text x="427.7" y="306.7" transform="rotate(-90 427.7 306.7)">3</text>
<text x="391.4" y="317.1">R34</text>
<text x="392.7" y="312">5R6</text>
<text x="415.6" y="315.8">Q10</text>
<text x="308.3" y="323.4">19K8</text>
<text x="317" y="323.4">10K</text>
<text x="392.7" y="322.2">5R6</text>
<text x="413.5" y="319.6">IPP029N06NAK</text>
<text x="427.7" y="322" transform="rotate(-90 427.7 322)">2</text>
<text x="467.8" y="323.4">MUR460</text>
<text x="470.2" y="318.4">D12</text>
<text x="493" y="320.8">+E</text>
<text x="308.1" y="325.7">R35</text>
<text x="317" y="325.7">R36</text>
<text x="385" y="329.8">1u</text>
<text x="386.7" y="324.8">C17</text>
<text x="421.2" y="325">1</text>
<text x="427.7" y="329.6" transform="rotate(-90 427.7 329.6)">3</text>
<text x="439.9" y="327.5">ETD44 6:85 3C94</text>
<text x="440.2" y="328.8">1</text>
<text x="446" y="325.2">T1</text>
<text x="452.9" y="328.8">4</text>
<text x="470.2" y="327.2">D13</text>
<text x="10.3" y="335.8">G</text>
<text x="350.8" y="334.9">R37</text>
<text x="384.8" y="332.7">MLCC</text>
<text x="467.8" y="332.3">MUR460</text>
<text x="488.3" y="333.7">C18</text>
<text x="582.3" y="335.8">G</text>
<text x="253.5" y="341.2">D8</text>
<text x="352" y="339.9">5R6</text>
<text x="413.5" y="341.2">IPP029N06NAK</text>
<text x="415.6" y="337.4">Q11</text>
<text x="440.2" y="339">2</text>
<text x="452.9" y="339">3</text>
<text x="468.9" y="337.3">D14</text>
<text x="486.4" y="341.5">MKP10</text>
<text x="486.6" y="338.7">1u</text>
<text x="296.4" y="347.6">470p</text>
<text x="297.8" y="342.6">C19</text>
<text x="307.6" y="347.6">1n</text>
<text x="309.3" y="342.6">C20</text>
<text x="350.8" y="346.3">R38</text>
<text x="421.2" y="346.6">1</text>
<text x="427.7" y="343.6" transform="rotate(-90 427.7 343.6)">2</text>
<text x="467.6" y="342.4">MUR460</text>
<text x="468.9" y="347.4">D15</text>
<text x="285.3" y="352.4">R39</text>
<text x="285.3" y="350.1">5K6</text>
<text x="295.9" y="350.4">Foko</text>
<text x="307.3" y="350.4">Foko</text>
<text x="352" y="351.4">5R6</text>
<text x="427.7" y="351.2" transform="rotate(-90 427.7 351.2)">3</text>
<text x="467.6" y="352.5">MUR460</text>
<text x="276.3" y="359.1">C22</text>
<text x="289.1" y="359.8">2</text>
<text x="296.2" y="355" transform="rotate(-90 296.2 355)">1</text>
<text x="297.2" y="357.8">Q12</text>
<text x="395.6" y="356.6">C21</text>
<text x="274.7" y="364.1">10u</text>
<text x="296.2" y="362.6" transform="rotate(-90 296.2 362.6)">3</text>
<text x="297.4" y="360.1">BC547</text>
<text x="393.7" y="364.4">10*10µ MLCC</text>
<text x="394.2" y="361.5">100u</text>
<text x="413.5" y="364.1">IPP029N06NAK</text>
<text x="415.6" y="360.3">Q13</text>
<text x="250.2" y="371.6">shunt</text>
<text x="274.3" y="366.9">MLCC</text>
<text x="285.3" y="370.2">R40</text>
<text x="285.3" y="367.9">2K2</text>
<text x="421.2" y="369.5">1</text>
<text x="427.7" y="366.4" transform="rotate(-90 427.7 366.4)">2</text>
<text x="262.5" y="376.6">R41</text>
<text x="427.7" y="374" transform="rotate(-90 427.7 374)">3</text>
<text x="250.5" y="381.8">GND</text>
<text x="262.9" y="379">5m</text>
<text x="331.5" y="379.6">Nicht an GND legen!</text>
<text x="10.4" y="385.8">H</text>
<text x="261.6" y="384.7">Shunt zwei 10m Ohm MCP75 induktionsarm parallel</text>
<text x="582.4" y="385.8">H</text>
<text x="486.4" y="400">Solar Einspeisewechselrichter für ein 300Wp Modul</text>
<text x="560.1" y="396.2">radio-darius@web.de</text>
<text x="504.2" y="403.8">Teil 2/2 20240331 de dd3et</text>
<text x="35" y="409.8">1</text>
<text x="85" y="409.8">2</text>
<text x="135" y="409.8">3</text>
<text x="185" y="409.8">4</text>
<text x="235" y="409.8">5</text>
<text x="285" y="409.8">6</text>
<text x="335" y="409.8">7</text>
<text x="385" y="409.8">8</text>
<text x="435" y="409.8">9</text>
<text x="485" y="409.8">10</text>
<text x="535" y="409.8">11</text>
</g>
</svg>
